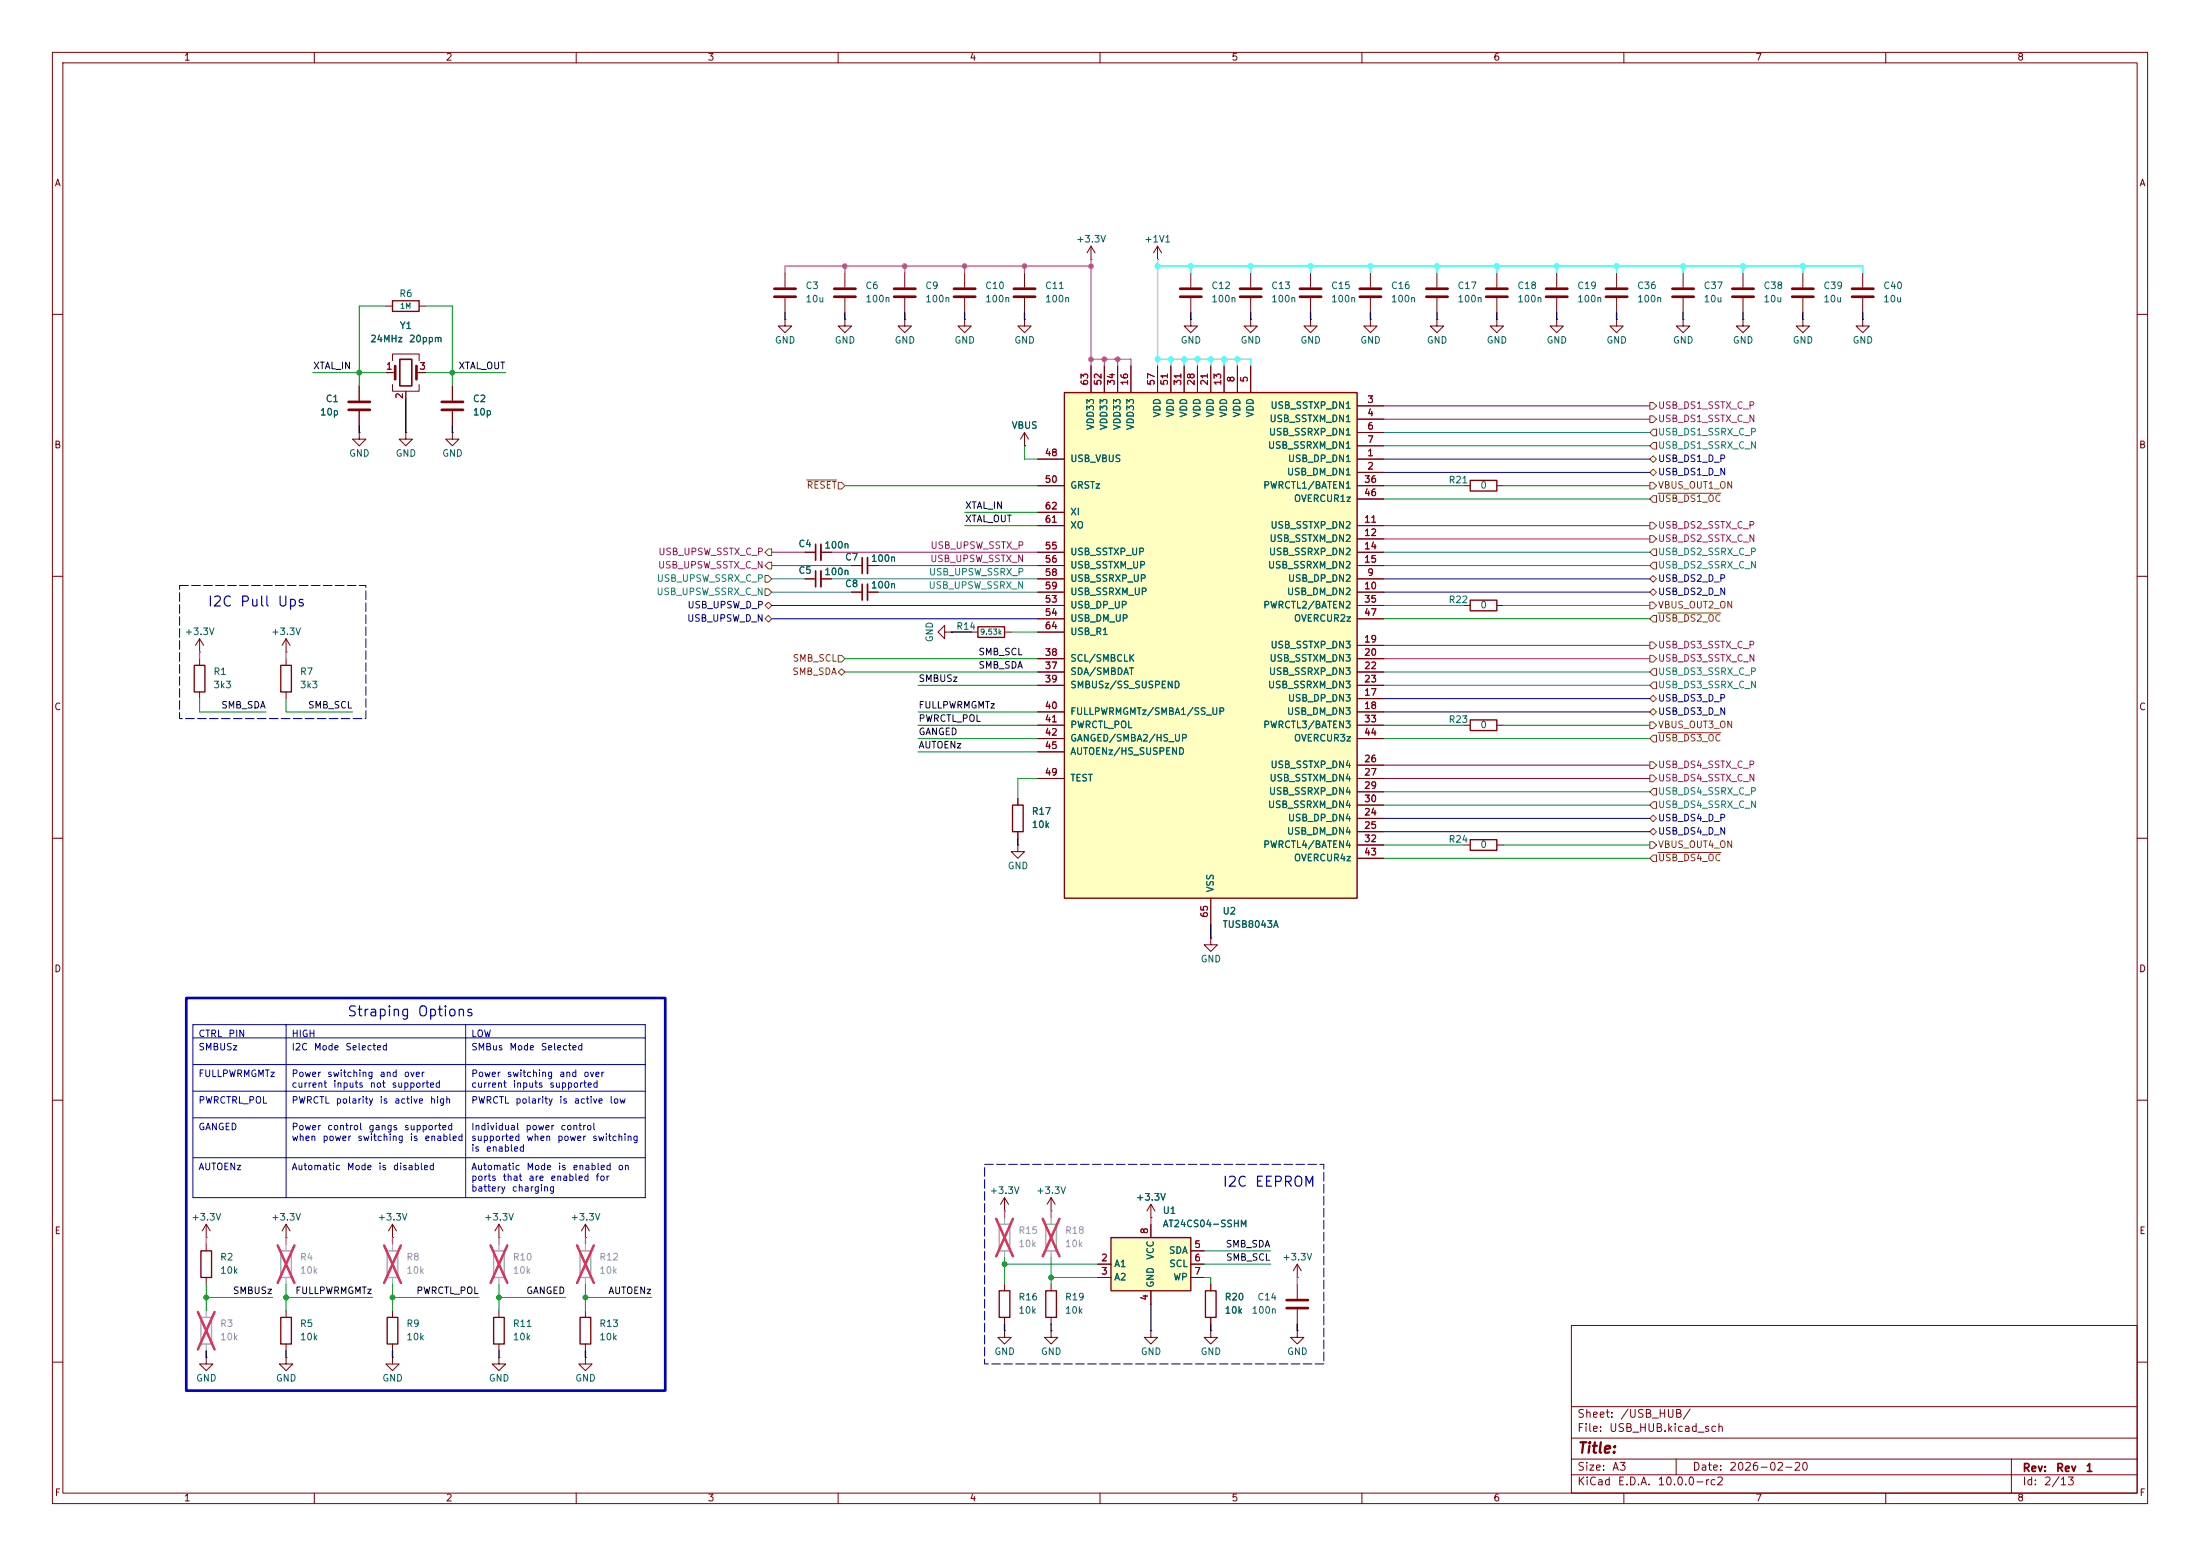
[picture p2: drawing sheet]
<svg xmlns="http://www.w3.org/2000/svg" width="420mm" height="297mm" viewBox="0 0 420 297" stroke-linecap="round" stroke-linejoin="round" font-family="sans-serif">
<g fill="none" stroke="#840000" stroke-width=".19">
<path d="M10 10h400v277h-400zM12 12h396v273h-396zM60 10v2M110 10v2M160 10v2M210 10v2M260 10v2M310 10v2M360 10v2M73.7 58.4h1.2M80 58.4h1.3M149.9 52.1v2.8"/>
<path d="M149.9 56.9v2.8M161.3 52.1v2.8M161.3 56.9v2.8M172.7 52.1v2.8M172.7 56.9v2.8M208.3 49.5h.1M208.3 47l-.8 1.3M208.3 47l.7 1.3M208.3 47v2.5M221 49.5h.1M221 47l-.8 1.3M221 47l.7 1.3"/>
<path d="M221 47v2.5M227.3 52.1v2.8M227.3 56.9v2.8M238.8 52.1v2.8M238.8 56.9v2.8M261.6 52.1v2.8M261.6 56.9v2.8M285.7 52.1v2.8M285.7 56.9v2.8M297.2 52.1v2.8M297.2 56.9v2.8M308.6 52.1v2.8"/>
<path d="M308.6 56.9v2.8M321.3 52.1v2.8M321.3 56.9v2.8M332.7 52.1v2.8M332.7 56.9v2.8M344.2 52.1v2.8M344.2 56.9v2.8M355.6 52.1v2.8M355.6 56.9v2.8M10 60h2M68.6 73.7v2.8M68.6 78.5v2.8"/>
<path d="M73.7 71.1h1.7M74.9 68.8v-1.2h5.1v1.2M74.9 73.4v1.3h5.1v-1.3M77.5 74.7v1.5M79.5 71.1h1.8M86.4 73.7v2.8M86.4 78.5v2.8M149.9 61v1.2h1.2l-1.2 1.3-1.3-1.3h1.3M149.9 61h.1M161.3 61v1.2h-1.3l1.3 1.3 1.3-1.3h-1.3M161.3 61h.1M172.7 61v1.2h-1.3l1.3 1.3 1.3-1.3h-1.3"/>
<path d="M172.7 61h.1M238.8 61v1.2h-1.3l1.3 1.3 1.2-1.3h-1.2M238.8 61h.1M250.2 61v1.2h-1.3l1.3 1.3 1.3-1.3h-1.3M250.2 61h.1M261.6 61v1.2h-1.3l1.3 1.3 1.3-1.3h-1.3M261.6 61h.1M274.3 61v1.2h-1.3l1.3 1.3 1.3-1.3h-1.3M274.3 61h.1M297.2 61v1.2h-1.3l1.3 1.3 1.2-1.3h-1.2M297.2 61h.1M308.6 61v1.2h-1.3l1.3 1.3 1.3-1.3h-1.3"/>
<path d="M308.6 61h.1M321.3 61v1.2h1.3l-1.3 1.3-1.3-1.3h1.3M321.3 61h.1M332.7 61v1.2h1.3l-1.3 1.3-1.2-1.3h1.2M332.7 61h.1M344.2 61v1.2h1.2l-1.2 1.3-1.3-1.3h1.3M344.2 61h.1M355.6 61v1.2h1.3l-1.3 1.3-1.3-1.3h1.3M355.6 61h.1M408 60h2M68.6 82.6v1.2h-1.3l1.3 1.3 1.2-1.3h-1.2M68.6 82.6h.1"/>
<path d="M77.5 82.6v1.2h1.2l-1.2 1.3-1.3-1.3h1.3M77.5 82.6h.1M86.4 82.6v1.2h-1.3l1.3 1.3 1.2-1.3h-1.2M86.4 82.6h.1M279.4 92.7h1.3M285.7 92.7h1.3M10 110h2M153.7 110.5h2M153.7 105.4h2M156.7 110.5h2M156.7 105.4h2M162.6 113h2"/>
<path d="M162.6 108h2M165.6 113h2M165.6 108h2M408 110h2M38.1 124.5h.1M38.1 121.9v2.6M38.1 125.7v1.3M38.1 132.1v1.3M38.1 121.9l-.8 1.3M38.1 121.9l.8 1.3M54.6 124.5h.1M54.6 121.9l-.8 1.3"/>
<path d="M54.6 121.9l.8 1.3M54.6 121.9v2.6M54.6 125.7v1.3M54.6 132.1v1.3M10 160h2M408 160h2M231.1 179.1v1.2h1.3l-1.3 1.3-1.2-1.3h1.2M231.1 179.1h.1M10 210h2M408 210h2M200.7 231.1h.1M200.7 228.6l-.8 1.3"/>
<path d="M200.7 228.6l.7 1.3M200.7 228.6v2.5M219.7 254v1.3h1.3l-1.3 1.2-1.3-1.2h1.3M219.7 254h.1M300 253h108v32h-108zM10 260h2M300 278.5h108M300 274.5h108M300 268.5h108M320 278.5v3M384 278.5v6.5M408 260h2"/>
<path d="M60 285v2M110 285v2M160 285v2M210 285v2M260 285v2M300 281.5h108M310 285v2M360 285v2"/>
</g>
<g fill="none" stroke="#840000" stroke-width=".51">
<path d="M147.8 56.6h4.1M147.8 55.1h4.1M159.3 56.6h4M159.3 55.1h4M170.7 56.6h4.1M170.7 55.1h4.1M225.3 56.6h4.1M225.3 55.1h4.1M236.7 56.6h4.1M236.7 55.1h4.1M259.6 56.6h4.1M259.6 55.1h4.1"/>
<path d="M283.7 56.6h4.1M283.7 55.1h4.1M295.1 56.6h4.1M295.1 55.1h4.1M306.6 56.6h4M306.6 55.1h4M319.3 56.6h4M319.3 55.1h4M330.7 56.6h4.1M330.7 55.1h4.1M342.1 56.6h4.1M342.1 55.1h4.1"/>
<path d="M353.6 56.6h4M353.6 55.1h4M66.5 78.2h4.1M66.5 76.7h4.1M75.4 69.9v2.5M79.5 69.9v2.5M84.3 78.2h4.1M84.3 76.7h4.1"/>
</g>
<path d="M76.3 68.6h2.3v5.1h-2.3zM155.7 103.9v3M155.7 109v3M164.6 106.4v3.1M164.6 111.5v3.1" fill="none" stroke="#840000" stroke-width=".3"/>
<path d="M156.7 103.9v3M156.7 109v3M165.6 106.4v3.1M165.6 111.5v3.1" fill="none" stroke="#840000" stroke-width=".33"/>
<path d="M190.8 233.7h2v5.1h-2z" fill="none" stroke="#a1a1a1" stroke-width=".25"/>
<path d="M191.8 232.4v1.3M191.8 238.8v1.2" fill="none" stroke="#a1a1a1" stroke-width=".19"/>
<path d="M190.2 232.6l3.2 7.2M193.4 232.6l-3.2 7.2" fill="none" stroke="#e12e31" stroke-width=".46"/>
<path d="M74.9 57.4h5.1v2h-5.1zM280.7 91.7h5v2h-5zM37.1 127h2v5.1h-2zM53.6 127h2v5.1h-2z" fill="none" stroke="#840000" stroke-width=".25"/>
<path d="M212.1 236.2h15.2v10.2h-15.2z" fill="#ffffc2"/>
<path d="M212.1 236.2h15.2v10.2h-15.2zM53.6 251.5h2v5h-2zM110.7 251.5h2.1v5h-2.1zM190.8 246.4h2v5.1h-2zM199.6 246.4h2.1v5.1h-2.1zM230.1 246.4h2.1v5.1h-2.1z" fill="none" stroke="#840000" stroke-width=".25"/>
<g fill="none" stroke="#840000" stroke-width=".19">
<path d="M184.1 52.1v2.8M184.1 56.9v2.8M184.1 61v1.2h-1.2l1.2 1.3 1.3-1.3h-1.3M184.1 61h.1M195.6 61v1.2h-1.3l1.3 1.3 1.2-1.3h-1.2M195.6 61h.1M227.3 61v1.2h-1.2l1.2 1.3 1.3-1.3h-1.3M227.3 61h.1M195.6 85.1h.1M195.6 82.6l-.8 1.2M195.6 82.6l.7 1.2M195.6 82.6v2.5"/>
<path d="M194.3 161.3v1.3h1.3l-1.3 1.2-1.3-1.2h1.3M194.3 161.3h.1M191.8 231.1h.1M191.8 228.6v2.5M191.8 228.6l-.8 1.3M191.8 228.6l.7 1.3M219.7 232.4h.1M219.7 229.9v2.5M219.7 233.7v2.5M219.7 229.9l-.8 1.2M219.7 229.9l.8 1.2M227.3 238.8h2.6"/>
<path d="M54.6 259.1v1.2h1.3l-1.3 1.3-1.3-1.3h1.3M54.6 259.1h.1M54.6 250.2v1.3M54.6 256.5v1.3M111.8 250.2v1.3M111.8 256.5v1.3M191.8 254v1.3h1.2l-1.2 1.2-1.3-1.2h1.3M191.8 254h.1M191.8 245.1v1.3M191.8 251.5v1.2M200.7 254v1.3h1.2l-1.2 1.2-1.3-1.2h1.3M200.7 254h.1"/>
<path d="M200.7 245.1v1.3M200.7 251.5v1.2M209.5 241.3h2.6M209.5 243.8h2.6M219.7 246.4v2.5M227.3 241.3h2.6M227.3 243.8h2.6M231.1 254v1.3h1.3l-1.3 1.2-1.2-1.2h1.2M231.1 254h.1M231.1 245.1v1.3M231.1 251.5v1.2M247.6 243.8h.1"/>
<path d="M247.6 254v1.3h-1.2l1.2 1.2 1.3-1.2h-1.3M247.6 254h.1M247.6 241.3l-.7 1.3M247.6 241.3l.8 1.3M247.6 241.3v2.5M247.6 245.1v2.8M247.6 249.9v2.8"/>
</g>
<path d="M182.1 56.6h4.1M182.1 55.1h4.1M245.6 249.7h4.1M245.6 248.2h4.1" fill="none" stroke="#840000" stroke-width=".51"/>
<path d="M53.6 238.8h2v5h-2zM110.7 238.8h2.1v5h-2.1zM199.6 233.7h2.1v5.1h-2.1zM38.4 251.5h2v5h-2z" fill="none" stroke="#a1a1a1" stroke-width=".25"/>
<path d="M54.6 237.5v1.3M111.8 237.5v1.3M200.7 232.4v1.3M200.7 238.8v1.2M39.4 250.2v1.3M39.4 256.5v1.3M54.6 243.8v1.3M111.8 243.8v1.3" fill="none" stroke="#a1a1a1" stroke-width=".19"/>
<path d="M53 237.7l3.2 7.2M56.2 237.7l-3.2 7.2M110.2 237.7l3.2 7.2M113.4 237.7l-3.2 7.2M199.1 232.6l3.2 7.2M202.3 232.6l-3.2 7.2M37.8 250.4l3.2 7.2M41 250.4l-3.2 7.2" fill="none" stroke="#e12e31" stroke-width=".46"/>
<path d="M203.2 74.9h55.9v96.6h-55.9z" fill="#ffffc2"/>
<path d="M203.2 74.9h55.9v96.6h-55.9zM186.7 119.6h5.1v2.1h-5.1zM280.7 114.6h5v2h-5zM280.7 137.4h5v2h-5zM193.3 153.7h2v5.1h-2zM280.7 160.3h5v2h-5zM38.4 238.8h2v5h-2zM73.9 251.5h2v5h-2zM94.2 251.5h2.1v5h-2.1z" fill="none" stroke="#840000" stroke-width=".25"/>
<g fill="none" stroke="#840000" stroke-width=".19">
<path d="M195.6 52.1v2.8M195.6 56.9v2.8M250.2 52.1v2.8M250.2 56.9v2.8M274.3 52.1v2.8M274.3 56.9v2.8M68.6 73.7v2.8M68.6 78.5v2.8M73.7 71.1h1.2M77.5 74.9v1.3M80 71.1h1.3M86.4 73.7v2.8"/>
<path d="M86.4 78.5v2.8M208.3 69.9v5M210.8 69.9v5M213.4 69.9v5M215.9 69.9v5M221 69.9v5M223.5 69.9v5M226.1 69.9v5M228.6 69.9v5M231.1 69.9v5M233.7 69.9v5M236.2 69.9v5"/>
<path d="M238.8 69.9v5M259.1 77.5h5.1M285.7 61v1.2h-1.2l1.2 1.3 1.3-1.3h-1.3M285.7 61h.1M195.6 85.1h.1M198.1 87.6h5.1M198.1 92.7h5.1M198.1 97.8h5.1M259.1 87.6h5.1M259.1 90.2h5.1M259.1 80h5.1M259.1 82.6h5.1"/>
<path d="M259.1 85.1h5.1M259.1 92.7h5.1M259.1 95.3h5.1M153.7 110.5h2M153.7 105.4h2M156.7 110.5h2M156.7 105.4h2M162.6 113h2M162.6 108h2M165.6 113h2M165.6 108h2M198.1 110.5h5.1"/>
<path d="M198.1 113h5.1M198.1 100.3h5.1M198.1 105.4h5.1M198.1 108h5.1M198.1 115.6h5.1M198.1 118.1h5.1M259.1 110.5h5.1M259.1 113h5.1M259.1 100.3h5.1M259.1 102.9h5.1M259.1 105.4h5.1M259.1 108h5.1"/>
<path d="M259.1 115.6h5.1M259.1 118.1h5.1M279.4 115.6h1.3M285.7 115.6h1.3M180.3 120.7v-1.3l-1.2 1.3 1.2 1.2v-1.2h1.3M181.6 120.7h.1M185.4 120.7h1.3M191.8 120.7h1.2M198.1 135.9h5.1M198.1 125.7h5.1M198.1 128.3h5.1M198.1 130.8h5.1"/>
<path d="M198.1 138.4h5.1M198.1 120.7h5.1M259.1 133.4h5.1M259.1 135.9h5.1M259.1 123.2h5.1M259.1 125.7h5.1M259.1 128.3h5.1M259.1 130.8h5.1M259.1 138.4h5.1M279.4 138.4h1.3M285.7 138.4h1.3M194.3 152.4v1.3"/>
<path d="M194.3 158.8v1.2M198.1 148.6h5.1M198.1 141h5.1M198.1 143.5h5.1M259.1 156.2h5.1M259.1 158.8h5.1M259.1 146.1h5.1M259.1 148.6h5.1M259.1 151.1h5.1M259.1 153.7h5.1M259.1 141h5.1M231.1 171.5v5"/>
<path d="M259.1 161.3h5.1M259.1 163.8h5.1M279.4 161.3h1.3M285.7 161.3h1.3M39.4 236.2h.1M39.4 233.7l-.8 1.2M39.4 233.7l.7 1.2M39.4 233.7v2.5M39.4 237.5v1.3M54.6 236.2h.1M54.6 233.7l-.8 1.2M54.6 233.7l.8 1.2"/>
<path d="M54.6 233.7v2.5M74.9 236.2h.1M74.9 233.7v2.5M74.9 233.7l-.7 1.2M74.9 233.7l.8 1.2M95.2 236.2h.1M95.2 233.7v2.5M95.2 233.7l-.7 1.2M95.2 233.7l.8 1.2M111.8 236.2h.1M111.8 233.7l-.8 1.2M111.8 233.7l.7 1.2"/>
<path d="M111.8 233.7v2.5M219.7 232.4h.1M219.7 233.7v2.5M227.3 238.8h2.6M39.4 259.1v1.2h1.2l-1.2 1.3-1.3-1.3h1.3M39.4 259.1h.1M39.4 243.8v1.3M74.9 259.1v1.2h1.3l-1.3 1.3-1.2-1.3h1.2M74.9 259.1h.1M74.9 250.2v1.3M74.9 256.5v1.3M95.2 259.1v1.2h1.3l-1.3 1.3-1.2-1.3h1.2"/>
<path d="M95.2 259.1h.1M95.2 250.2v1.3M95.2 256.5v1.3M111.8 259.1v1.2h1.2l-1.2 1.3-1.3-1.3h1.3M111.8 259.1h.1M209.5 241.3h2.6M209.5 243.8h2.6M219.7 246.4v2.5M227.3 241.3h2.6M227.3 243.8h2.6M231.1 245.1v1.3M231.1 251.5v1.2"/>
</g>
<path d="M73.9 238.8h2v5h-2zM94.2 238.8h2.1v5h-2.1z" fill="none" stroke="#a1a1a1" stroke-width=".25"/>
<path d="M74.9 237.5v1.3M95.2 237.5v1.3M74.9 243.8v1.3M95.2 243.8v1.3" fill="none" stroke="#a1a1a1" stroke-width=".19"/>
<path d="M73.3 237.7l3.2 7.2M76.5 237.7l-3.2 7.2M93.6 237.7l3.3 7.2M96.9 237.7l-3.3 7.2" fill="none" stroke="#e12e31" stroke-width=".46"/>
<path d="M193.5 56.6h4.1M193.5 55.1h4.1M248.2 56.6h4M248.2 55.1h4M272.3 56.6h4.1M272.3 55.1h4.1" fill="none" stroke="#840000" stroke-width=".51"/>
<g fill="none" stroke="#725600" stroke-width=".19">
<path d="M315 79.4h.6l.6 .6-.6 .6h-.6zM315 76.8h.6l.6 .7-.6 .6h-.6zM154 91.6h5.7M160 92.1h.7l.6 .6-.6 .6h-.7zM315 92.1h.6l.6 .6-.6 .6h-.6zM315 87.6l.6-.6 .6 .6-.6 .7zM315 90.2l.6-.7 .6 .7-.6 .6zM315 99.7h.6l.6 .6-.6 .7h-.6zM315.6 94.6h.6v1.3h-.6l-.6-.6zM315.6 84.5h.6v1.2h-.6l-.6-.6zM315.6 81.9h.6v1.3h-.6l-.6-.6zM316.5 94.1h12"/>
<path d="M146 108l.7-.7h.6v1.3h-.6zM146 118.1l.7-.6 .6 .6-.6 .6zM146 109.9h.7l.6 .6-.6 .6h-.7zM146 112.4h.7l.6 .6-.6 .7h-.7zM146 105.4l.7-.6h.6v1.2h-.6zM146 115.6l.7-.7 .6 .7-.6 .6zM315 114.9h.6l.6 .7-.6 .6h-.6zM315 110.5l.6-.6 .6 .6-.6 .6zM315 113l.6-.6 .6 .6-.6 .7zM315 102.2h.6l.6 .7-.6 .6h-.6zM315.6 117.5h.6v1.2h-.6l-.6-.6zM315.6 104.8h.6v1.2h-.6l-.6-.6z"/>
<path d="M315.6 107.3h.6v1.3h-.6l-.6-.6zM316.5 117h12M160 125.1h.7l.6 .6-.6 .7h-.7zM160 128.3l.7-.7 .6 .7-.6 .6zM315 137.8h.6l.6 .6-.6 .7h-.6zM315 125.1h.6l.6 .6-.6 .7h-.6zM315 122.6h.6l.6 .6-.6 .6h-.6zM315 133.4l.6-.7 .6 .7-.6 .6zM315 135.9l.6-.6 .6 .6-.6 .6zM315.6 127.6h.6v1.3h-.6l-.6-.6zM315.6 130.2h.6v1.2h-.6l-.6-.6zM316.5 139.9h12"/>
<path d="M315 158.8l.6-.7 .6 .7-.6 .6zM315 148h.6l.6 .6-.6 .6h-.6zM315 145.4h.6l.6 .7-.6 .6h-.6zM315 156.2l.6-.6 .6 .6-.6 .6zM315.6 153h.6v1.3h-.6l-.6-.6zM315.6 150.5h.6v1.3h-.6l-.6-.7zM315.6 140.3h.6v1.3h-.6l-.6-.6zM315 160.7h.6l.6 .6-.6 .6h-.6zM315.6 163.2h.6v1.3h-.6l-.6-.7zM316.5 162.7h12"/>
</g>
<path d="M36.8 198.1h86.4M36.8 195.6h86.4v33h-86.4zM54.6 195.6v33M88.9 195.6v33M36.8 203.2h86.4M36.8 208.3h86.4M36.8 213.4h86.4M36.8 221h86.4" fill="none" stroke="#0000c2" stroke-width=".19"/>
<g fill="none" stroke="#009600" stroke-width=".19">
<path d="M73.7 58.4h-5.1v15.3M81.3 58.4h5.1v15.3M59.7 71.1h14M81.3 71.1h15.2M161.3 92.7h36.8M184.1 97.8h14M195.6 85.1v2.5h2.5M264.2 92.7h15.2M264.2 95.3h50.8M287 92.7h28M184.1 100.3h14M264.2 115.6h15.2"/>
<path d="M264.2 118.1h50.8M287 115.6h28M38.1 133.4v2.5h12.7M54.6 133.4v2.5h12.7M161.3 125.7h36.8M161.3 128.3h36.8M175.3 135.9h22.8M175.3 138.4h22.8M175.3 130.8h22.8M193 120.7h5.1M264.2 138.4h15.2M287 138.4h28"/>
<path d="M175.3 141h22.8M175.3 143.5h22.8M198.1 148.6h-3.8v3.8M264.2 141h50.8M264.2 161.3h15.2M264.2 163.8h50.8M287 161.3h28M229.9 238.8h12.7M39.4 247.6h12.7M39.4 245.1v5.1M54.6 247.6h16.5M54.6 245.1v5.1"/>
<path d="M74.9 247.6h16.5M74.9 245.1v5.1M95.2 245.1v5.1M95.2 247.6h12.7M111.8 245.1v5.1M111.8 247.6h12.7M191.8 240v5.1M191.8 241.3h17.7M200.7 243.8h8.8M200.7 240v5.1M229.9 243.8h1.2v1.3M229.9 241.3h12.7"/>
</g>
<path d="M264.2 82.6h50.8M264.2 85.1h50.8M147.3 110.5h6.4M147.3 113h15.3M158.7 110.5h39.4M167.6 113h30.5M264.2 105.4h50.8M264.2 108h50.8M264.2 130.8h50.8M264.2 128.3h50.8M264.2 153.7h50.8M264.2 151.1h50.8" fill="none" stroke="#008484" stroke-width=".19"/>
<g fill="none" stroke="#000" stroke-width=".25">
<path d="M149.9 59.7v1.3M161.3 59.7v1.3M172.7 59.7v1.3M184.1 59.7v1.3M195.6 59.7v1.3M227.3 59.7v1.3M238.8 59.7v1.3M250.2 59.7v1.3M261.6 59.7v1.3M274.3 59.7v1.3M285.7 59.7v1.3M297.2 59.7v1.3"/>
<path d="M308.6 59.7v1.3M321.3 59.7v1.3M332.7 59.7v1.3M344.2 59.7v1.3M355.6 59.7v1.3M77.5 76.2v6.4M68.6 81.3v1.3M86.4 81.3v1.3M181.6 120.7h3.8M194.3 160v1.3M231.1 176.5v2.6M39.4 257.8v1.3"/>
<path d="M54.6 257.8v1.3M74.9 257.8v1.3M95.2 257.8v1.3M111.8 257.8v1.3M191.8 252.7v1.3M200.7 252.7v1.3M219.7 248.9v5.1M231.1 252.7v1.3M247.6 252.7v1.3"/>
</g>
<g fill="none" stroke="#f0f" stroke-width=".25">
<path d="M161.3 50.8v1.3M172.7 50.8v1.3M184.1 50.8v1.3M195.6 50.8v1.3M208.3 50.8h-58.4v1.3M208.3 49.5v20.4M208.3 68.6h7.6v1.3M210.8 68.6v1.3M213.4 68.6v1.3M38.1 124.5v1.2M54.6 124.5v1.2M39.4 236.2v1.3"/>
<path d="M54.6 236.2v1.3M74.9 236.2v1.3M95.2 236.2v1.3M111.8 236.2v1.3M191.8 231.1v1.3M200.7 231.1v1.3M219.7 232.4v1.3M247.6 243.8v1.3"/>
</g>
<path d="M264.2 77.5h50.8M264.2 80h50.8M147.3 108h15.3M147.3 105.4h6.4M158.7 105.4h39.4M167.6 108h30.5M264.2 102.9h50.8M264.2 100.3h50.8M264.2 123.2h50.8M264.2 125.7h50.8M264.2 148.6h50.8M264.2 146.1h50.8" fill="none" stroke="#840084" stroke-width=".19"/>
<g fill="none" stroke="#0ff" stroke-width=".25">
<path d="M221 50.8h134.6v1.3M221 49.5v20.4M227.3 50.8v1.3M238.8 50.8v1.3M250.2 50.8v1.3M261.6 50.8v1.3M274.3 50.8v1.3M285.7 50.8v1.3M297.2 50.8v1.3M308.6 50.8v1.3M321.3 50.8v1.3M332.7 50.8v1.3"/>
<path d="M344.2 50.8v1.3M221 68.6h17.8v1.3M223.5 68.6v1.3M226.1 68.6v1.3M228.6 68.6v1.3M231.1 68.6v1.3M233.7 68.6v1.3M236.2 68.6v1.3"/>
</g>
<path d="M264.2 90.2h50.8M264.2 87.6h50.8M147.3 115.6h50.8M147.3 118.1h50.8M264.2 113h50.8M264.2 110.5h50.8M264.2 135.9h50.8M264.2 133.4h50.8M264.2 158.8h50.8M264.2 156.2h50.8" fill="none" stroke="#000084" stroke-width=".19"/>
<path d="M34.3 111.8h35.5v25.4h-35.5zM188 222.2h64.7v38.1h-64.7z" fill="none" stroke="#0000c2" stroke-width=".19" stroke-dasharray="1.7 .6"/>
<path d="M35.6 190.5h91.4v74.9h-91.4z" fill="none" stroke="#0000c2" stroke-width=".51"/>
<g fill="#f0f" stroke="#f0f" stroke-width=".19">
<circle cx="161.3" cy="50.8" r=".46"/>
<circle cx="172.7" cy="50.8" r=".46"/>
<circle cx="213.4" cy="68.6" r=".46"/>
<circle cx="184.1" cy="50.8" r=".46"/>
<circle cx="208.3" cy="50.8" r=".46"/>
<circle cx="210.8" cy="68.6" r=".46"/>
<circle cx="208.3" cy="68.6" r=".46"/>
<circle cx="195.6" cy="50.8" r=".46"/>
</g>
<g fill="#009600" stroke="#009600" stroke-width=".19">
<circle cx="111.8" cy="247.6" r=".46"/>
<circle cx="95.2" cy="247.6" r=".46"/>
<circle cx="68.6" cy="71.1" r=".46"/>
<circle cx="86.4" cy="71.1" r=".46"/>
<circle cx="54.6" cy="247.6" r=".46"/>
<circle cx="74.9" cy="247.6" r=".46"/>
<circle cx="39.4" cy="247.6" r=".46"/>
<circle cx="200.7" cy="243.8" r=".46"/>
<circle cx="191.8" cy="241.3" r=".46"/>
</g>
<g fill="#0ff" stroke="#0ff" stroke-width=".19">
<circle cx="227.3" cy="50.8" r=".46"/>
<circle cx="236.2" cy="68.6" r=".46"/>
<circle cx="226.1" cy="68.6" r=".46"/>
<circle cx="228.6" cy="68.6" r=".46"/>
<circle cx="221" cy="68.6" r=".46"/>
<circle cx="223.5" cy="68.6" r=".46"/>
<circle cx="231.1" cy="68.6" r=".46"/>
<circle cx="233.7" cy="68.6" r=".46"/>
<circle cx="297.2" cy="50.8" r=".46"/>
<circle cx="308.6" cy="50.8" r=".46"/>
<circle cx="332.7" cy="50.8" r=".46"/>
<circle cx="344.2" cy="50.8" r=".46"/>
<circle cx="321.3" cy="50.8" r=".46"/>
<circle cx="261.6" cy="50.8" r=".46"/>
<circle cx="238.8" cy="50.8" r=".46"/>
<circle cx="285.7" cy="50.8" r=".46"/>
<circle cx="250.2" cy="50.8" r=".46"/>
<circle cx="274.3" cy="50.8" r=".46"/>
<circle cx="221" cy="50.8" r=".46"/>
</g>
<text font-size="2" fill="#840000" x="301" y="277.9">Title:</text>
<g font-size="1.9" fill="#0000c2">
<text x="39.5" y="116.2">I2C</text>
<text x="45.7" y="116.2">Pull</text>
<text x="52.8" y="116.2">Ups</text>
<text x="66.2" y="194.5">Straping</text>
<text x="79.6" y="194.5">Options</text>
<text x="233.3" y="227">I2C</text>
<text x="239.4" y="227">EEPROM</text>
</g>
<g font-size="1.5" fill="#840000">
<text x="301" y="273.7">File:</text>
<text x="301" y="271">Sheet:</text>
<text x="307.1" y="273.7">USB_HUB.kicad_sch</text>
<text x="309.2" y="271">/USB_HUB/</text>
<text x="301" y="281.1">Size:</text>
<text x="307.6" y="281.1">A3</text>
<text x="323" y="281.1">Date:</text>
<text x="330" y="281.1">2026-02-20</text>
<text x="386" y="281.3">Rev:</text>
<text x="392.4" y="281.3">Rev</text>
<text x="398" y="281.3">1</text>
<text x="301" y="283.9">KiCad</text>
<text x="308.7" y="283.9">E.D.A.</text>
<text x="316.3" y="283.9">10.0.0-rc2</text>
<text x="386" y="283.9">Id:</text>
<text x="390.1" y="283.9">2/13</text>
</g>
<g font-size="1.3" fill="#840000">
<text x="35" y="11.9">1</text>
<text x="85" y="11.9">2</text>
<text x="135" y="11.9">3</text>
<text x="185" y="11.9">4</text>
<text x="235" y="11.9">5</text>
<text x="285" y="11.9">6</text>
<text x="335" y="11.9">7</text>
<text x="385" y="11.9">8</text>
<text x="10.3" y="35.9">A</text>
<text x="408.3" y="35.9">A</text>
<text x="10.3" y="85.9">B</text>
<text x="408.2" y="85.9">B</text>
<text x="10.3" y="135.9">C</text>
<text x="408.2" y="135.9">C</text>
<text x="10.3" y="185.9">D</text>
<text x="408.2" y="185.9">D</text>
<text x="10.3" y="235.9">E</text>
<text x="408.3" y="235.9">E</text>
<text x="10.3" y="285.9">F</text>
<text x="35" y="286.9">1</text>
<text x="85" y="286.9">2</text>
<text x="135" y="286.9">3</text>
<text x="185" y="286.9">4</text>
<text x="235" y="286.9">5</text>
<text x="285" y="286.9">6</text>
<text x="335" y="286.9">7</text>
<text x="385" y="286.9">8</text>
<text x="408.3" y="285.9">F</text>
</g>
<g font-size="1.3" fill="#006464">
<text x="205.3" y="46.6">+3.3V</text>
<text x="218.3" y="46.6">+1V1</text>
<text x="76.1" y="57">R6</text>
<text x="153.7" y="55.5">C3</text>
<text x="153.7" y="58">10u</text>
<text x="165.1" y="55.5">C6</text>
<text x="165.1" y="58">100n</text>
<text x="176.5" y="55.5">C9</text>
<text x="176.5" y="58">100n</text>
<text x="188" y="58">100n</text>
<text x="188" y="55.5">C10</text>
<text x="199.4" y="58">100n</text>
<text x="199.4" y="55.5">C11</text>
<text x="231.1" y="58">100n</text>
<text x="231.1" y="55.5">C12</text>
<text x="242.6" y="58">100n</text>
<text x="242.6" y="55.5">C13</text>
<text x="254" y="58">100n</text>
<text x="254" y="55.5">C15</text>
<text x="265.4" y="58">100n</text>
<text x="265.4" y="55.5">C16</text>
<text x="278.1" y="58">100n</text>
<text x="278.1" y="55.5">C17</text>
<text x="289.6" y="58">100n</text>
<text x="289.6" y="55.5">C18</text>
<text x="301" y="58">100n</text>
<text x="301" y="55.5">C19</text>
<text x="312.4" y="58">100n</text>
<text x="312.4" y="55.5">C36</text>
<text x="325.1" y="55.5">C37</text>
<text x="325.1" y="58">10u</text>
<text x="336.6" y="55.5">C38</text>
<text x="336.6" y="58">10u</text>
<text x="348" y="55.5">C39</text>
<text x="348" y="58">10u</text>
<text x="359.4" y="55.5">C40</text>
<text x="359.4" y="58">10u</text>
<text x="70.6" y="65.6">24MHz</text>
<text x="76.2" y="63.1">Y1</text>
<text x="78" y="65.6">20ppm</text>
<text x="147.8" y="65.9">GND</text>
<text x="159.3" y="65.9">GND</text>
<text x="170.7" y="65.9">GND</text>
<text x="182.1" y="65.9">GND</text>
<text x="193.5" y="65.9">GND</text>
<text x="225.3" y="65.9">GND</text>
<text x="236.7" y="65.9">GND</text>
<text x="248.2" y="65.9">GND</text>
<text x="259.6" y="65.9">GND</text>
<text x="272.3" y="65.9">GND</text>
<text x="283.7" y="65.9">GND</text>
<text x="295.1" y="65.9">GND</text>
<text x="306.6" y="65.9">GND</text>
<text x="319.3" y="65.9">GND</text>
<text x="330.7" y="65.9">GND</text>
<text x="342.1" y="65.9">GND</text>
<text x="353.6" y="65.9">GND</text>
<text x="62.1" y="77.1">C1</text>
<text x="90.2" y="77.1">C2</text>
<text x="61" y="79.6">10p</text>
<text x="90.2" y="79.6">10p</text>
<text x="193" y="82.1">VBUS</text>
<text x="209.1" y="82.2" transform="rotate(-90 209.1 82.2)">VDD33</text>
<text x="211.7" y="82.2" transform="rotate(-90 211.7 82.2)">VDD33</text>
<text x="214.2" y="82.2" transform="rotate(-90 214.2 82.2)">VDD33</text>
<text x="216.8" y="82.2" transform="rotate(-90 216.8 82.2)">VDD33</text>
<text x="221.8" y="79.8" transform="rotate(-90 221.8 79.8)">VDD</text>
<text x="224.4" y="79.8" transform="rotate(-90 224.4 79.8)">VDD</text>
<text x="226.9" y="79.8" transform="rotate(-90 226.9 79.8)">VDD</text>
<text x="229.5" y="79.8" transform="rotate(-90 229.5 79.8)">VDD</text>
<text x="232" y="79.8" transform="rotate(-90 232 79.8)">VDD</text>
<text x="234.5" y="79.8" transform="rotate(-90 234.5 79.8)">VDD</text>
<text x="237.1" y="79.8" transform="rotate(-90 237.1 79.8)">VDD</text>
<text x="239.6" y="79.8" transform="rotate(-90 239.6 79.8)">VDD</text>
<text x="242.1" y="83.4">USB_SSRXP_DN1</text>
<text x="242.3" y="80.9">USB_SSTXM_DN1</text>
<text x="242.4" y="78.3">USB_SSTXP_DN1</text>
<text x="66.5" y="87.5">GND</text>
<text x="75.4" y="87.5">GND</text>
<text x="84.3" y="87.5">GND</text>
<text x="204.2" y="88.5">USB_VBUS</text>
<text x="242" y="86">USB_SSRXM_DN1</text>
<text x="245.8" y="88.5">USB_DP_DN1</text>
<text x="204.2" y="93.6">GRSTz</text>
<text x="241" y="93.6">PWRCTL1/BATEN1</text>
<text x="245.6" y="91">USB_DM_DN1</text>
<text x="276.4" y="92.6">R21</text>
<text x="282.5" y="93.6">0</text>
<text x="204.2" y="101.2">XO</text>
<text x="204.2" y="98.7">XI</text>
<text x="242.4" y="101.2">USB_SSTXP_DN2</text>
<text x="246.9" y="96.1">OVERCUR1z</text>
<text x="152.3" y="104.7">C4</text>
<text x="157.3" y="105">100n</text>
<text x="161.2" y="107.3">C7</text>
<text x="166.2" y="107.5">100n</text>
<text x="204.2" y="106.3">USB_SSTXP_UP</text>
<text x="242.1" y="106.3">USB_SSRXP_DN2</text>
<text x="242.3" y="103.7">USB_SSTXM_DN2</text>
<text x="152.3" y="109.8">C5</text>
<text x="157.3" y="110.1">100n</text>
<text x="161.2" y="112.4">C8</text>
<text x="166.2" y="112.6">100n</text>
<text x="204.2" y="108.8">USB_SSTXM_UP</text>
<text x="204.2" y="111.4">USB_SSRXP_UP</text>
<text x="204.2" y="113.9">USB_SSRXM_UP</text>
<text x="242" y="108.8">USB_SSRXM_DN2</text>
<text x="245.6" y="113.9">USB_DM_DN2</text>
<text x="245.8" y="111.4">USB_DP_DN2</text>
<text x="204.2" y="116.4">USB_DP_UP</text>
<text x="204.2" y="119">USB_DM_UP</text>
<text x="241" y="116.4">PWRCTL2/BATEN2</text>
<text x="246.9" y="119">OVERCUR2z</text>
<text x="276.4" y="115.4">R22</text>
<text x="282.5" y="116.4">0</text>
<text x="35.2" y="121.5">+3.3V</text>
<text x="51.7" y="121.5">+3.3V</text>
<text x="178.4" y="122.7" transform="rotate(-90 178.4 122.7)">GND</text>
<text x="182.5" y="120.5">R14</text>
<text x="204.2" y="121.5">USB_R1</text>
<text x="242.4" y="124.1">USB_SSTXP_DN3</text>
<text x="40.6" y="129.1">R1</text>
<text x="40.6" y="131.7">3k3</text>
<text x="57.2" y="129.1">R7</text>
<text x="57.2" y="131.7">3k3</text>
<text x="204.2" y="129.1">SDA/SMBDAT</text>
<text x="204.2" y="126.6">SCL/SMBCLK</text>
<text x="204.2" y="131.7">SMBUSz/SS_SUSPEND</text>
<text x="242" y="131.7">USB_SSRXM_DN3</text>
<text x="242.1" y="129.1">USB_SSRXP_DN3</text>
<text x="242.3" y="126.6">USB_SSTXM_DN3</text>
<text x="204.2" y="136.8">FULLPWRMGMTz/SMBA1/SS_UP</text>
<text x="245.6" y="136.8">USB_DM_DN3</text>
<text x="245.8" y="134.2">USB_DP_DN3</text>
<text x="204.2" y="139.3">PWRCTL_POL</text>
<text x="204.2" y="141.8">GANGED/SMBA2/HS_UP</text>
<text x="241" y="139.3">PWRCTL3/BATEN3</text>
<text x="246.9" y="141.8">OVERCUR3z</text>
<text x="276.4" y="138.3">R23</text>
<text x="282.5" y="139.3">0</text>
<text x="204.2" y="144.4">AUTOENz/HS_SUSPEND</text>
<text x="204.2" y="149.5">TEST</text>
<text x="242.3" y="149.5">USB_SSTXM_DN4</text>
<text x="242.4" y="146.9">USB_SSTXP_DN4</text>
<text x="196.9" y="155.8">R17</text>
<text x="242" y="154.5">USB_SSRXM_DN4</text>
<text x="242.1" y="152">USB_SSRXP_DN4</text>
<text x="196.9" y="158.3">10k</text>
<text x="245.6" y="159.6">USB_DM_DN4</text>
<text x="245.8" y="157.1">USB_DP_DN4</text>
<text x="276.4" y="161.1">R24</text>
<text x="192.3" y="166.2">GND</text>
<text x="241" y="162.2">PWRCTL4/BATEN4</text>
<text x="246.9" y="164.7">OVERCUR4z</text>
<text x="282.5" y="162.2">0</text>
<text x="232" y="170.4" transform="rotate(-90 232 170.4)">VSS</text>
<text x="233.3" y="174.9">U2</text>
<text x="233.3" y="177.4">TUSB8043A</text>
<text x="229.1" y="184">GND</text>
<text x="36.4" y="233.3">+3.3V</text>
<text x="51.7" y="233.3">+3.3V</text>
<text x="72" y="233.3">+3.3V</text>
<text x="92.3" y="233.3">+3.3V</text>
<text x="108.8" y="233.3">+3.3V</text>
<text x="188.8" y="228.2">+3.3V</text>
<text x="197.7" y="228.2">+3.3V</text>
<text x="216.8" y="229.5">+3.3V</text>
<text x="221.9" y="232">U1</text>
<text x="221.9" y="234.5">AT24CS04-SSHM</text>
<text x="223.1" y="239.6">SDA</text>
<text x="41.9" y="240.9">R2</text>
<text x="41.9" y="243.4">10k</text>
<text x="212.6" y="242.2">A1</text>
<text x="212.6" y="244.7">A2</text>
<text x="220.6" y="245.9" transform="rotate(-90 220.6 245.9)">GND</text>
<text x="220.6" y="240.6" transform="rotate(-90 220.6 240.6)">VCC</text>
<text x="223.1" y="242.2">SCL</text>
<text x="223.9" y="244.7">WP</text>
<text x="244.7" y="240.9">+3.3V</text>
<text x="194.3" y="251.1">10k</text>
<text x="194.3" y="248.5">R16</text>
<text x="203.2" y="251.1">10k</text>
<text x="203.2" y="248.5">R19</text>
<text x="233.7" y="251.1">10k</text>
<text x="233.7" y="248.5">R20</text>
<text x="238.8" y="251.1">100n</text>
<text x="239.9" y="248.5">C14</text>
<text x="57.2" y="253.6">R5</text>
<text x="57.2" y="256.1">10k</text>
<text x="77.5" y="253.6">R9</text>
<text x="77.5" y="256.1">10k</text>
<text x="97.8" y="256.1">10k</text>
<text x="97.8" y="253.6">R11</text>
<text x="114.3" y="256.1">10k</text>
<text x="114.3" y="253.6">R13</text>
<text x="189.7" y="258.9">GND</text>
<text x="198.6" y="258.9">GND</text>
<text x="217.7" y="258.9">GND</text>
<text x="229.1" y="258.9">GND</text>
<text x="245.6" y="258.9">GND</text>
<text x="37.3" y="264">GND</text>
<text x="52.6" y="264">GND</text>
<text x="72.9" y="264">GND</text>
<text x="93.2" y="264">GND</text>
<text x="109.7" y="264">GND</text>
</g>
<g font-size="1.3" fill="#0f0f0f">
<text x="59.7" y="70.8">XTAL_IN</text>
<text x="87.4" y="70.8">XTAL_OUT</text>
<text x="184.1" y="97.4">XTAL_IN</text>
<text x="184.1" y="100">XTAL_OUT</text>
<text x="186.7" y="125.4">SMB_SCL</text>
<text x="175.3" y="130.5">SMBUSz</text>
<text x="186.7" y="127.9">SMB_SDA</text>
<text x="42.1" y="135.5">SMB_SDA</text>
<text x="58.7" y="135.5">SMB_SCL</text>
<text x="175.3" y="135.5">FULLPWRMGMTz</text>
<text x="175.3" y="138.1">PWRCTL_POL</text>
<text x="175.3" y="140.6">GANGED</text>
<text x="175.3" y="143.2">AUTOENz</text>
<text x="233.9" y="238.4">SMB_SDA</text>
<text x="234" y="241">SMB_SCL</text>
<text x="44.4" y="247.3">SMBUSz</text>
<text x="56.3" y="247.3">FULLPWRMGMTz</text>
<text x="79.4" y="247.3">PWRCTL_POL</text>
<text x="100.4" y="247.3">GANGED</text>
<text x="116" y="247.3">AUTOENz</text>
</g>
<g font-size="1.3" fill="#a90000">
<text x="73.6" y="70.9">1</text>
<text x="79.9" y="70.9">3</text>
<text x="77.2" y="76.3" transform="rotate(-90 77.2 76.3)">2</text>
<text x="208" y="73.7" transform="rotate(-90 208 73.7)">63</text>
<text x="210.6" y="73.7" transform="rotate(-90 210.6 73.7)">52</text>
<text x="213.1" y="73.7" transform="rotate(-90 213.1 73.7)">34</text>
<text x="215.6" y="73.7" transform="rotate(-90 215.6 73.7)">16</text>
<text x="220.7" y="73.7" transform="rotate(-90 220.7 73.7)">57</text>
<text x="223.3" y="73.7" transform="rotate(-90 223.3 73.7)">51</text>
<text x="225.8" y="73.7" transform="rotate(-90 225.8 73.7)">31</text>
<text x="228.3" y="73.7" transform="rotate(-90 228.3 73.7)">28</text>
<text x="230.9" y="73.7" transform="rotate(-90 230.9 73.7)">21</text>
<text x="233.4" y="73.7" transform="rotate(-90 233.4 73.7)">13</text>
<text x="236" y="73.1" transform="rotate(-90 236 73.1)">8</text>
<text x="238.5" y="73.1" transform="rotate(-90 238.5 73.1)">5</text>
<text x="260.9" y="77.2">3</text>
<text x="260.9" y="79.8">4</text>
<text x="260.9" y="82.3">6</text>
<text x="199.3" y="87.4">48</text>
<text x="260.9" y="87.4">1</text>
<text x="260.9" y="89.9">2</text>
<text x="260.9" y="84.8">7</text>
<text x="199.3" y="92.5">50</text>
<text x="260.3" y="92.5">36</text>
<text x="260.3" y="95">46</text>
<text x="199.3" y="100.1">61</text>
<text x="199.3" y="97.5">62</text>
<text x="260.3" y="100.1">11</text>
<text x="199.3" y="105.2">55</text>
<text x="199.3" y="107.7">56</text>
<text x="260.3" y="102.6">12</text>
<text x="260.3" y="105.2">14</text>
<text x="260.3" y="107.7">15</text>
<text x="199.3" y="110.2">58</text>
<text x="199.3" y="112.8">59</text>
<text x="260.3" y="112.8">10</text>
<text x="260.9" y="110.2">9</text>
<text x="199.3" y="115.3">53</text>
<text x="199.3" y="117.9">54</text>
<text x="260.3" y="115.3">35</text>
<text x="260.3" y="117.9">47</text>
<text x="199.3" y="125.5">38</text>
<text x="199.3" y="120.4">64</text>
<text x="260.3" y="122.9">19</text>
<text x="260.3" y="125.5">20</text>
<text x="199.3" y="128">37</text>
<text x="199.3" y="130.6">39</text>
<text x="260.3" y="128">22</text>
<text x="260.3" y="130.6">23</text>
<text x="199.3" y="135.6">40</text>
<text x="260.3" y="133.1">17</text>
<text x="260.3" y="135.6">18</text>
<text x="199.3" y="138.2">41</text>
<text x="199.3" y="140.7">42</text>
<text x="199.3" y="143.3">45</text>
<text x="260.3" y="138.2">33</text>
<text x="260.3" y="140.7">44</text>
<text x="199.3" y="148.3">49</text>
<text x="260.3" y="145.8">26</text>
<text x="260.3" y="148.3">27</text>
<text x="260.3" y="156">24</text>
<text x="260.3" y="150.9">29</text>
<text x="260.3" y="153.4">30</text>
<text x="260.3" y="158.5">25</text>
<text x="260.3" y="161">32</text>
<text x="260.3" y="163.6">43</text>
<text x="230.9" y="175.3" transform="rotate(-90 230.9 175.3)">65</text>
<text x="219.5" y="235.7" transform="rotate(-90 219.5 235.7)">8</text>
<text x="227.9" y="238.5">5</text>
<text x="210.1" y="241">2</text>
<text x="210.1" y="243.6">3</text>
<text x="227.9" y="241">6</text>
<text x="227.9" y="243.6">7</text>
<text x="219.5" y="248.4" transform="rotate(-90 219.5 248.4)">4</text>
</g>
<g font-size="1.3" fill="#008484">
<text x="316.4" y="83.4">USB_DS1_SSRX_C_P</text>
<text x="316.4" y="86">USB_DS1_SSRX_C_N</text>
<text x="316.4" y="106.3">USB_DS2_SSRX_C_P</text>
<text x="125.2" y="113.9">USB_UPSW_SSRX_C_N</text>
<text x="125.3" y="111.4">USB_UPSW_SSRX_C_P</text>
<text x="177.2" y="112.7">USB_UPSW_SSRX_N</text>
<text x="177.2" y="110.1">USB_UPSW_SSRX_P</text>
<text x="316.4" y="108.8">USB_DS2_SSRX_C_N</text>
<text x="316.4" y="129.1">USB_DS3_SSRX_C_P</text>
<text x="316.4" y="131.7">USB_DS3_SSRX_C_N</text>
<text x="316.4" y="154.5">USB_DS4_SSRX_C_N</text>
<text x="316.4" y="152">USB_DS4_SSRX_C_P</text>
</g>
<g font-size="1.3" fill="#840084">
<text x="316.4" y="80.9">USB_DS1_SSTX_C_N</text>
<text x="316.4" y="78.3">USB_DS1_SSTX_C_P</text>
<text x="316.4" y="101.2">USB_DS2_SSTX_C_P</text>
<text x="125.6" y="106.3">USB_UPSW_SSTX_C_P</text>
<text x="177.5" y="107.6">USB_UPSW_SSTX_N</text>
<text x="177.5" y="105.1">USB_UPSW_SSTX_P</text>
<text x="316.4" y="103.7">USB_DS2_SSTX_C_N</text>
<text x="125.5" y="108.8">USB_UPSW_SSTX_C_N</text>
<text x="316.4" y="124.1">USB_DS3_SSTX_C_P</text>
<text x="316.4" y="126.6">USB_DS3_SSTX_C_N</text>
<text x="316.4" y="149.5">USB_DS4_SSTX_C_N</text>
<text x="316.4" y="146.9">USB_DS4_SSTX_C_P</text>
</g>
<g font-size="1.3" fill="#000084">
<text x="316.4" y="88.5">USB_DS1_D_P</text>
<text x="316.4" y="91">USB_DS1_D_N</text>
<text x="316.4" y="111.4">USB_DS2_D_P</text>
<text x="316.4" y="113.9">USB_DS2_D_N</text>
<text x="131.1" y="119">USB_UPSW_D_N</text>
<text x="131.1" y="116.4">USB_UPSW_D_P</text>
<text x="316.4" y="134.2">USB_DS3_D_P</text>
<text x="316.4" y="136.8">USB_DS3_D_N</text>
<text x="316.4" y="159.6">USB_DS4_D_N</text>
<text x="316.4" y="157.1">USB_DS4_D_P</text>
</g>
<g font-size="1.3" fill="#725600">
<text x="153.9" y="93.6">RESET</text>
<text x="316.4" y="93.6">VBUS_OUT1_ON</text>
<text x="316.4" y="96.1">USB_DS1_OC</text>
<text x="316.4" y="116.4">VBUS_OUT2_ON</text>
<text x="316.4" y="119">USB_DS2_OC</text>
<text x="151.2" y="129.1">SMB_SDA</text>
<text x="151.2" y="126.6">SMB_SCL</text>
<text x="316.4" y="139.3">VBUS_OUT3_ON</text>
<text x="316.4" y="141.8">USB_DS3_OC</text>
<text x="316.4" y="162.2">VBUS_OUT4_ON</text>
<text x="316.4" y="164.7">USB_DS4_OC</text>
</g>
<g font-size="1.3" fill="#0000c2">
<text x="37.8" y="198.3">CTRL</text>
<text x="37.8" y="200.8">SMBUSz</text>
<text x="43.5" y="198.3">PIN</text>
<text x="55.6" y="198.3">HIGH</text>
<text x="55.6" y="200.8">I2C</text>
<text x="59.8" y="200.8">Mode</text>
<text x="65.8" y="200.8">Selected</text>
<text x="89.9" y="198.3">LOW</text>
<text x="89.9" y="200.8">SMBus</text>
<text x="97.1" y="200.8">Mode</text>
<text x="103.1" y="200.8">Selected</text>
<text x="37.8" y="205.9">FULLPWRMGMTz</text>
<text x="55.6" y="205.9">Power</text>
<text x="55.6" y="207.9">current</text>
<text x="62.4" y="205.9">switching</text>
<text x="63.5" y="207.9">inputs</text>
<text x="70.5" y="207.9">not</text>
<text x="72.4" y="205.9">and</text>
<text x="74.7" y="207.9">supported</text>
<text x="77" y="205.9">over</text>
<text x="89.9" y="205.9">Power</text>
<text x="89.9" y="207.9">current</text>
<text x="96.6" y="205.9">switching</text>
<text x="97.8" y="207.9">inputs</text>
<text x="104.8" y="207.9">supported</text>
<text x="106.6" y="205.9">and</text>
<text x="111.3" y="205.9">over</text>
<text x="37.8" y="211">PWRCTRL_POL</text>
<text x="55.6" y="211">PWRCTL</text>
<text x="64" y="211">polarity</text>
<text x="72.4" y="211">is</text>
<text x="75.2" y="211">active</text>
<text x="82" y="211">high</text>
<text x="89.9" y="211">PWRCTL</text>
<text x="98.3" y="211">polarity</text>
<text x="106.6" y="211">is</text>
<text x="109.5" y="211">active</text>
<text x="116.2" y="211">low</text>
<text x="37.8" y="216">GANGED</text>
<text x="55.6" y="216">Power</text>
<text x="55.6" y="218.1">when</text>
<text x="61.5" y="218.1">power</text>
<text x="62.4" y="216">control</text>
<text x="68.1" y="218.1">switching</text>
<text x="70.2" y="216">gangs</text>
<text x="77" y="216">supported</text>
<text x="78.1" y="218.1">is</text>
<text x="80.9" y="218.1">enabled</text>
<text x="89.9" y="216">Individual</text>
<text x="89.9" y="218.1">supported</text>
<text x="89.9" y="220.1">is</text>
<text x="92.7" y="220.1">enabled</text>
<text x="100.2" y="216">power</text>
<text x="100.4" y="218.1">when</text>
<text x="106.3" y="218.1">power</text>
<text x="106.9" y="216">control</text>
<text x="113" y="218.1">switching</text>
<text x="37.8" y="223.7">AUTOENz</text>
<text x="55.6" y="223.7">Automatic</text>
<text x="66.1" y="223.7">Mode</text>
<text x="72.1" y="223.7">is</text>
<text x="74.9" y="223.7">disabled</text>
<text x="89.9" y="223.7">Automatic</text>
<text x="89.9" y="225.7">ports</text>
<text x="89.9" y="227.7">battery</text>
<text x="95.9" y="225.7">that</text>
<text x="97.6" y="227.7">charging</text>
<text x="100.4" y="223.7">Mode</text>
<text x="100.8" y="225.7">are</text>
<text x="105" y="225.7">enabled</text>
<text x="106.4" y="223.7">is</text>
<text x="109.2" y="223.7">enabled</text>
<text x="113.6" y="225.7">for</text>
<text x="117.8" y="223.7">on</text>
</g>
<g font-size="1.3" fill="#989898">
<text x="194.3" y="238.4">10k</text>
<text x="194.3" y="235.8">R15</text>
<text x="203.2" y="238.4">10k</text>
<text x="203.2" y="235.8">R18</text>
<text x="57.2" y="240.9">R4</text>
<text x="57.2" y="243.4">10k</text>
<text x="77.5" y="240.9">R8</text>
<text x="77.5" y="243.4">10k</text>
<text x="97.8" y="243.4">10k</text>
<text x="97.8" y="240.9">R10</text>
<text x="114.3" y="243.4">10k</text>
<text x="114.3" y="240.9">R12</text>
<text x="41.9" y="253.6">R3</text>
<text x="41.9" y="256.1">10k</text>
</g>
<g font-size="1" fill="#006464">
<text x="76.3" y="59.2">1M</text>
<text x="187" y="121.4">9.53k</text>
</g>
</svg>
